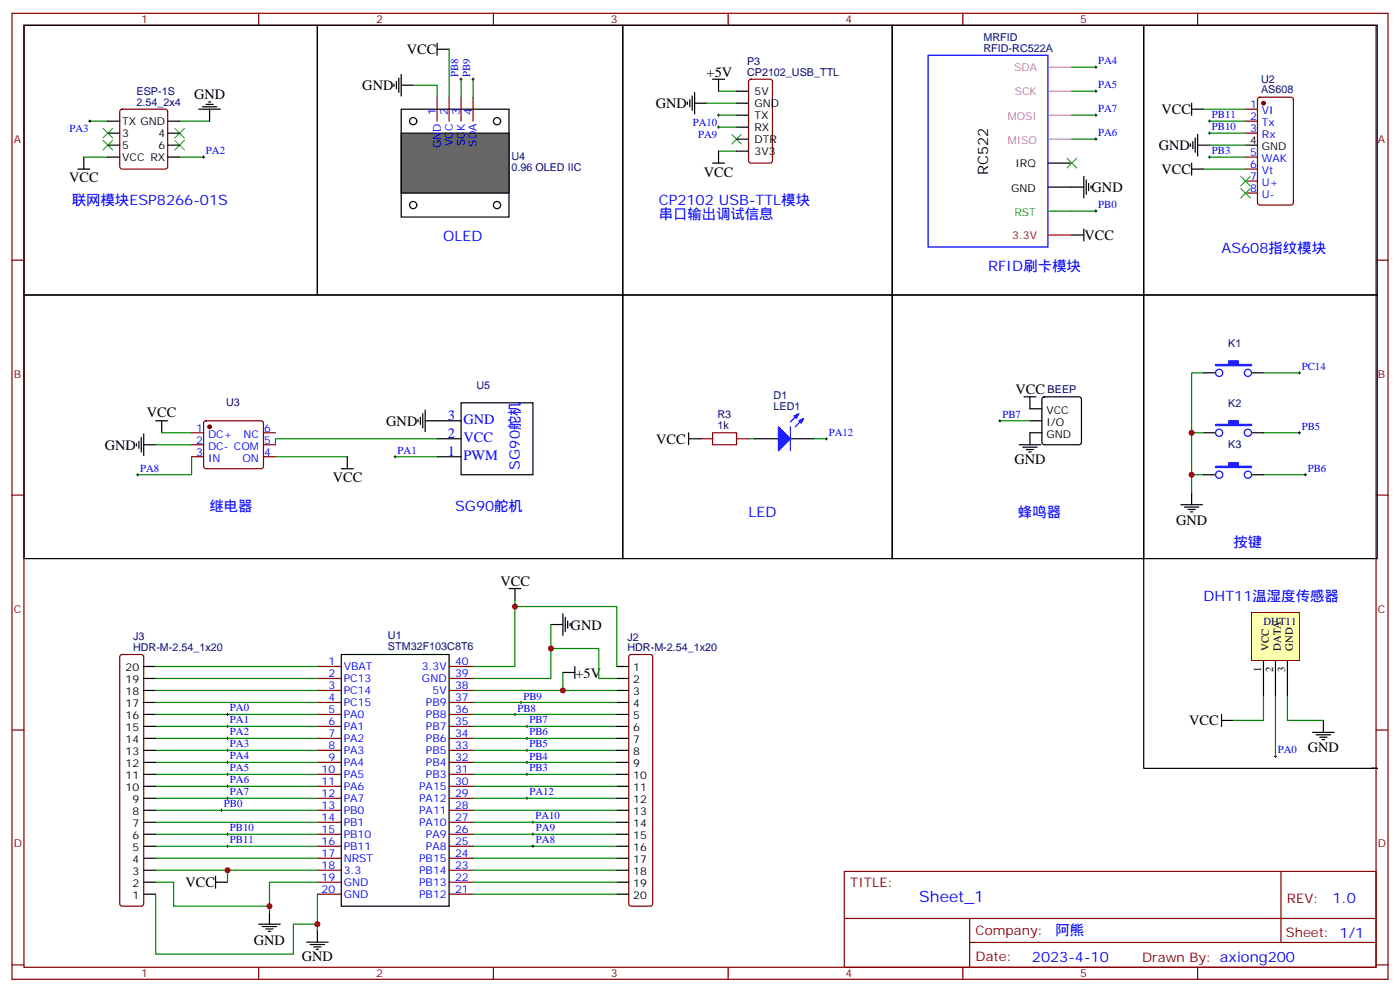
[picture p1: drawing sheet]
<svg xmlns="http://www.w3.org/2000/svg" width="412mm" height="292mm" viewBox="0 0 412 292" stroke-linecap="round" stroke-linejoin="round" font-family="sans-serif">
<g fill="none" stroke="#870000" stroke-width=".35">
<path d="M3.5 3.9h405.4v284.4h-405.4zM7.1 7.4h398.2v277.3h-398.2zM76.2 3.9v3.5M145.3 3.9v3.5M214.5 3.9v3.5M283.6 3.9v3.5M352.8 3.9v3.5M35.5 32.3l.5-.2h12.7l.5 .2 .2 .5v16.3l-.2 .5-.5 .2h-12.7l-.5-.3-.2-.4v-16.3zM366.9 32.1h3.5M366.9 35.7h3.5M366.9 39.2h3.5M370.7 28.8l.4-.2h9.2l.6 .4 .1 30.7-.5 .6-9.4 .1-.6-.5-.1-30.6z"/>
<path d="M366.9 46.2h3.5M366.9 49.8h3.5M366.9 53.3h3.5M366.9 56.8h3.5M3.5 76.6h3.6M405.3 76.6h3.6M206.4 129.2h3.5M217 129.2h3.5M3.5 145.7h3.6M405.3 145.7h3.6M93.5 196.2h7M93.5 199.7h7"/>
<path d="M132.3 196.2h7M132.3 199.7h7M3.5 214.9h3.6M93.5 203.2h7M93.5 206.8h7M93.5 210.3h7M93.5 213.8h7M93.5 217.3h7M132.3 203.2h7M132.3 206.8h7M132.3 210.3h7M132.3 213.8h7"/>
<path d="M132.3 217.3h7M405.3 214.9h3.6M93.5 220.9h7M93.5 224.4h7M93.5 227.9h7M93.5 231.5h7M93.5 235h7M93.5 238.5h7M132.3 220.9h7M132.3 224.4h7M132.3 227.9h7M132.3 231.5h7"/>
<path d="M132.3 235h7M132.3 238.5h7M93.5 242h7M93.5 245.6h7M93.5 249.1h7M93.5 252.6h7M93.5 256.2h7M93.5 259.7h7M132.3 242h7M132.3 245.6h7M132.3 249.1h7M132.3 252.6h7"/>
<path d="M132.3 256.2h7M132.3 259.7h7M248.7 256.5h156.6v28.2h-156.6zM377.3 256.5v20.9M93.5 263.2h7M132.3 263.2h7M248.7 270.4h156.5M285.6 277.4h119.6M285.6 270.4v14.1M3.5 284h3.6M76.2 284.7v3.6M145.3 284.7v3.6"/>
<path d="M214.5 284.7v3.6M283.6 284.7v3.6M352.8 284.7v3.6M405.3 284h3.6"/>
</g>
<g fill="none" stroke="#000" stroke-width=".35">
<path d="M31.7 35.7h3.6M31.7 39.2h3.6M49.4 35.7h3.5M49.4 39.2h3.5M58.6 32.1h6.3M59.6 31.4h4.3M60.7 30.7h2.1M61.4 30h.7M61.7 32.1v3.6M118.2 32.1h31.7v31.8h-31.7zM22.9 49.8h3.6M24.7 46.2v3.6"/>
<path d="M31.7 42.7h3.6M31.7 46.2h3.6M49.4 42.7h3.5M49.4 46.2h3.5M308.7 48h7M308.7 55.1h7M366.9 42.7h3.5M301.6 116.8h3.6M303.4 116.8v3.5h3.5M307.2 117l.4-.2h10.3l.5 .2 .2 .5v12.7l-.3 .5-.4 .2h-10.3l-.5-.2-.2-.5v-12.7zM202.8 129.2h3.6M202.8 127.4v3.5"/>
<path d="M222.2 129.2h7.1M232.8 129.2h7.1M300.2 130.9h6.4M301.3 131.6h4.2M302.3 132.3h2.1M303 133h.7M303.4 123.9h3.5M306.9 127.4h-3.5v3.5M149.9 173.2h3.6M151.7 173.2v3.6M100.5 192.7h31.8v74h-31.8zM162.3 183.8h3.5"/>
<path d="M165.8 180.7v6.3M165.8 197.9h3.5M166.5 181.7v4.2M167.2 182.8v2.1M167.9 183.5v.7M169.3 196.2v3.5M63.5 259.7h3.5M63.5 257.9v3.5M76.2 272h6.3M77.3 272.7h4.2M78.3 273.4h2.1M79 274.1h.7"/>
<path d="M79.4 268.5v3.5M90.3 277.3h6.4M91.4 278h4.2M92.4 278.7h2.1M93.1 279.4h.7M93.5 273.8v3.5"/>
</g>
<path d="M26.5 35.7h5.2M52.9 35.7h8.8M24.7 46.2h7M52.9 46.2h7.1M220.5 129.2h1.7M239.9 129.2h3.5M151.7 176.8v19.4h-12.4M162.3 183.8v15.9h-23M165.8 197.9v5.3h-26.5M93.5 256.2h-26.5v3.5M93.5 259.7h-14.1v8.8" fill="none" stroke="#008700" stroke-width=".35"/>
<path d="M273.4 16.3h35.3v56.4h-35.3zM232.8 125.6v7.1M234.6 122.4l-1.8 1.8M236 123.9l-1.8 1.7" fill="none" stroke="#00f" stroke-width=".35"/>
<path d="M308.7 19.8h7M308.7 26.8h7M308.7 33.9h7M308.7 41h7" fill="none" stroke="#f0f" stroke-width=".35"/>
<path d="M308.7 62.1h7" fill="none" stroke="#0c0" stroke-width=".35"/>
<path d="M308.7 69.2h7" fill="none" stroke="#c00" stroke-width=".35"/>
<circle cx="372.2" cy="30.4" r=".53" fill="#870000" stroke="#870000" stroke-width=".35"/>
<path d="M30.3 37.8l2.9 2.8M33.2 37.8l-2.9 2.8M51.5 37.8l2.8 2.8M54.3 37.8l-2.8 2.8M30.3 41.3l2.9 2.8M33.2 41.3l-2.9 2.8M51.5 41.3l2.8 2.8M54.3 41.3l-2.8 2.8" fill="none" stroke="#3c3" stroke-width=".35"/>
<path d="M26.1 35.7h.7M26.5 35.3v.7M59.6 46.2h.7M60 45.9v.7M243.1 129.2h.7M243.4 128.8v.7" fill="none" stroke="#000" stroke-width=".29"/>
<g fill="#00f" stroke="#00f" stroke-width=".35">
<path d="M229.3 125.6l3.5 3.6-3.5 3.5z"/>
<path d="M235.3 123.9l1.4-.7-.7 1.4z"/>
<path d="M233.9 122.4l1.4-.7-.7 1.5z"/>
</g>
<path d="M209.9 127.4h7.1v3.5h-7.1z" fill="none" stroke="#a10000" stroke-width=".35"/>
<path d="M118.2 39.2h31.7v17.6h-31.7z" fill="#666" stroke="#000" stroke-width=".35"/>
<g fill="none" stroke="#000" stroke-width=".35">
<path d="M7.1 7.4h86.4v79.4h-86.4zM93.5 7.4h89.9v79.4h-89.9zM128.8 14.5h3.5M128.8 12.7v3.6M183.4 7.4h79.4v79.4h-79.4zM262.8 7.4h74.1v79.4h-74.1zM336.9 7.4h68.8v79.4h-68.8zM116.1 24.7v.7M116.8 24v2.1M117.5 23v4.2M118.2 25.1h3.5M118.2 21.9v6.4"/>
<path d="M202.5 30v.7M203.2 29.3v2.1M203.9 28.3v4.2M204.6 30.4h3.5M204.6 27.2v6.3M209.9 23.3h3.5M211.7 23.3v3.5M217 26.8h3.5M217 30.4h3.5M217 33.9h3.5M217 37.4h3.5M351 30.4v3.5"/>
<path d="M351 32.1h3.5M352.8 39.5v6.4M209.9 48h3.5M211.7 44.5v3.5M217 41h3.5M217 44.5h3.5M315.7 55.1h3.6M319.3 51.9v6.3M320 53v4.2M320.7 54v2.1M321.4 54.7v.7M350.7 42.4v.7"/>
<path d="M351 48v3.5M351 49.8h3.5M351.4 41.7v2.1M352.1 40.6v4.2M352.8 42.7h3.5M315.7 69.2h3.6M319.3 67.4v3.5M7.1 86.8h176.3v77.6h-176.3zM183.4 86.8h79.4v77.6h-79.4zM262.8 86.8h74.1v77.6h-74.1zM336.9 86.8h68.8v77.6h-68.8zM135.8 118.6h21.2v21.1h-21.2z"/>
<path d="M354.5 109.7h3.6M368.7 109.7h3.5M123.1 123.5v.7M123.8 122.8v2.1M124.5 121.7v4.3M125.2 123.9h10.6M125.2 120.7v6.3M128.8 134.4h7M128.8 129.2h7M354.5 139.7h3.6M354.5 127.4h3.6M368.7 139.7h3.5"/>
<path d="M368.7 127.4h3.5M347.8 148.6h6.4M348.9 149.3h4.2M350 150h2.1M350.7 150.7h.7M351 145v3.6M42.3 199.7h3.6M42.3 196.2h3.6M181.7 199.7h3.5M181.7 196.2h3.5M42.3 217.3h3.6M42.3 213.8h3.6"/>
<path d="M42.3 210.3h3.6M42.3 206.8h3.6M42.3 203.2h3.6M181.7 217.3h3.5M181.7 213.8h3.5M181.7 210.3h3.5M181.7 206.8h3.5M181.7 203.2h3.5M42.3 238.5h3.6M42.3 235h3.6M42.3 231.5h3.6M42.3 227.9h3.6"/>
<path d="M42.3 224.4h3.6M42.3 220.9h3.6M181.7 238.5h3.5M181.7 235h3.5M181.7 231.5h3.5M181.7 227.9h3.5M181.7 224.4h3.5M181.7 220.9h3.5M42.3 259.7h3.6M42.3 256.2h3.6M42.3 252.6h3.6M42.3 249.1h3.6"/>
<path d="M42.3 245.6h3.6M42.3 242h3.6M181.7 259.7h3.5M181.7 256.2h3.5M181.7 252.6h3.5M181.7 249.1h3.5M181.7 245.6h3.5M181.7 242h3.5M42.3 263.2h3.6M181.7 263.2h3.5"/>
<circle cx="121.7" cy="35.7" r="1.06"/>
<circle cx="146.4" cy="35.7" r="1.06"/>
<circle cx="121.7" cy="60.4" r="1.06"/>
<circle cx="146.4" cy="60.4" r="1.06"/>
</g>
<g fill="none" stroke="#870000" stroke-width=".35">
<path d="M128.8 28.6v7.1M132.3 28.6v7.1M135.8 28.6v7.1M139.3 28.6v7.1M220.7 23.5l.5-.2h5.6l.7 .4v23.6l-.4 .7h-5.9l-.7-.4v-23.6zM56.4 127.4h3.6M56.4 130.9h3.6M56.4 134.4h3.6M60.2 124.1l.5-.2h16.2l.5 .2 .2 .5v12.7l-.2 .5-.5 .2h-16.2l-.5-.3-.2-.4v-12.7zM77.6 127.4h3.5M77.6 130.9h3.5M77.6 134.4h3.5"/>
<path d="M35.5 192.9l.5-.2h5.6l.5 .2 .2 .5v72.6l-.2 .5-.5 .2h-5.6l-.5-.2-.2-.5v-72.6zM185.4 192.9l.5-.2h5.7l.5 .2 .2 .5v72.6l-.3 .5-.4 .2h-5.7l-.5-.2-.2-.5v-72.6z"/>
</g>
<g fill="none" stroke="#000" stroke-width=".29">
<path d="M322.4 19.8h.7M322.8 19.4v.7M135.5 23.3h.7M135.8 23v.7M139 23.3h.7M139.3 23v.7M211.3 33.9h.7M211.3 37.4h.7M211.7 33.5v.8M211.7 37.1v.7M322.4 33.9h.7M322.4 26.8h.7"/>
<path d="M322.8 26.5v.7M322.8 33.5v.8M356 35.7h.7M356 39.2h.7M356.3 35.3v.7M356.3 38.8v.7M322.4 41h.7M322.8 40.6v.7M356 46.2h.7M356.3 45.9v.7M322.4 62.1h.7M322.8 61.8v.7"/>
<path d="M382.4 109.7h.7M382.8 109.4v.7M116.1 134.4h.7M116.4 134.1v.7M294.2 123.9h.7M294.6 123.5v.7M382.4 127.4h.7M382.8 127v.7M384.2 139.7h.7M384.5 139.4v.7M66.7 217.3h.7M66.7 213.8h.7"/>
<path d="M67 213.5v.7M67 217v.7M151.3 210.3h.7M151.7 209.9v.7M153.1 206.8h.7M153.5 206.4v.7M154.9 217.3h.7M154.9 213.8h.7M155.2 213.5v.7M155.2 217v.7M64.9 238.5h.7M65.3 238.2v.7"/>
<path d="M66.7 220.9h.7M66.7 224.4h.7M66.7 231.5h.7M66.7 235h.7M66.7 227.9h.7M67 220.5v.7M67 224v.8M67 227.6v.7M67 231.1v.7M67 234.6v.7M154.9 220.9h.7M154.9 224.4h.7"/>
<path d="M154.9 235h.7M154.9 227.9h.7M155.2 220.5v.7M155.2 224v.8M155.2 227.6v.7M155.2 234.6v.7M66.7 245.6h.7M66.7 249.1h.7M67 245.2v.7M67 248.7v.7M156.6 242h.7M156.6 245.6h.7"/>
<path d="M157 241.7v.7M157 245.2v.7"/>
</g>
<g fill="none" stroke="#008700" stroke-width=".35">
<path d="M132.3 14.5v14.1M315.7 19.8h7.1M121.7 25.1h7.1v3.5M135.8 23.3v5.3M139.3 23.3v5.3M208.1 30.4h8.9M211.7 26.8h5.3M211.7 37.4h5.3M211.7 33.9h5.3M315.7 26.8h7.1M315.7 33.9h7.1M354.5 32.1h12.4"/>
<path d="M356.3 39.2h10.6M356.3 35.7h10.6M211.7 44.5h5.3M315.7 41h7.1M354.5 49.8h12.4M356.3 46.2h10.6M356.3 42.7h10.6M315.7 62.1h7.1M354.5 109.7h-3.5v17.7M372.2 109.7h10.6M116.4 134.4h12.4M294.6 123.9h8.8"/>
<path d="M351 139.7h3.5M354.5 127.4h-3.5v17.6M372.2 139.7h12.3M372.2 127.4h10.6M151.7 178.5h30v17.7M45.9 199.7h47.6M45.9 196.2h47.6M162.3 190.9h14.1v8.8h5.3M45.9 213.8h47.6M45.9 217.3h47.6M45.9 206.8h47.6M45.9 210.3h47.6"/>
<path d="M45.9 203.2h47.6M139.3 210.3h42.4M139.3 213.8h42.4M139.3 217.3h42.4M139.3 206.8h42.4M165.8 203.2h15.9M45.9 220.9h47.6M45.9 238.5h47.6M45.9 224.4h47.6M45.9 227.9h47.6M45.9 231.5h47.6M45.9 235h47.6"/>
<path d="M139.3 220.9h42.4M139.3 227.9h42.4M139.3 224.4h42.4M139.3 235h42.4M139.3 238.5h42.4M139.3 231.5h42.4M45.9 249.1h47.6M45.9 245.6h47.6M45.9 259.7h5.3v7h28.2M45.9 242h47.6M45.9 252.6h47.6M45.9 256.2h21.1"/>
<path d="M139.3 245.6h42.4M139.3 242h42.4M139.3 252.6h42.4M139.3 259.7h42.4M139.3 256.2h42.4M139.3 249.1h42.4M45.9 263.2v17.6h40.5v-8.8h7.1M93.5 263.2v10.6M139.3 263.2h42.4"/>
</g>
<g fill="#00f" stroke="#00f" stroke-width=".35">
<path d="M358.1 137.3h3.8v-1.1h2.9v1.1h3.9v.3h-10.6z"/>
<path d="M358.1 124.9h3.8v-1h2.9v1h3.9v.4h-10.6z"/>
<path d="M358.1 107.3h3.8v-1.1h2.9v1.1h3.9v.3h-10.6z"/>
</g>
<path d="M360.2 109.7a1.06 1.06 0 0 0-1.5-.9 1.06 1.06 0 0 0-.2 1.8 1.06 1.06 0 0 0 1.7-.7M368.7 109.7a1.06 1.06 0 0 0-1.6-.9 1.06 1.06 0 0 0-.1 1.8 1.06 1.06 0 0 0 1.6-.7M360.2 139.7a1.06 1.06 0 0 0-1.5-.9 1.06 1.06 0 0 0-.2 1.8 1.06 1.06 0 0 0 1.7-.7M360.2 127.4a1.06 1.06 0 0 0-1.5-1 1.06 1.06 0 0 0-.2 1.8 1.06 1.06 0 0 0 1.7-.6M368.7 139.7a1.06 1.06 0 0 0-1.6-.9 1.06 1.06 0 0 0-.1 1.8 1.06 1.06 0 0 0 1.6-.7M368.7 127.4a1.06 1.06 0 0 0-1.6-1 1.06 1.06 0 0 0-.1 1.8 1.06 1.06 0 0 0 1.6-.6" fill="none" stroke="#00f" stroke-width=".35"/>
<path d="M215.5 39.5l2.9 2.9M218.4 39.5l-2.9 2.9M314.3 46.6l2.8 2.8M317.1 46.6l-2.8 2.8M365.5 51.9l2.8 2.8M365.5 55.4l2.8 2.8M368.3 51.9l-2.8 2.8M368.3 55.4l-2.8 2.8" fill="none" stroke="#3c3" stroke-width=".35"/>
<circle cx="61.7" cy="125.6" r=".53" fill="#870000" stroke="#870000" stroke-width=".35"/>
<path d="M368.7 180.3h14.1v14.1h-14.1z" fill="#ffffb0" stroke="#800000" stroke-width=".29"/>
<g fill="none" stroke="#000" stroke-width=".35">
<path d="M40.2 130.6v.7M40.9 129.9v2.1M41.6 128.8v4.2M42.3 130.9h3.6M42.3 127.7v6.4M45.9 123.9h3.5M47.6 123.9v3.5M100.5 138h3.6M102.3 134.4v3.6M336.9 164.4v61.8h68.8h-1.8M372.2 194.4v10.6M375.7 194.4v10.6"/>
<path d="M379.2 194.4v10.6M359.8 212.1h3.6M359.8 210.3v3.5M386.6 215.6h6.4M387.7 216.3h4.2M388.8 217h2.1M389.5 217.7h.7M389.8 212.1v3.5"/>
</g>
<path d="M45.9 130.9h10.5M47.6 127.4h8.8M56.4 134.4v5.3h-15.8M81.1 134.4h21.2M128.8 129.2h-47.7v1.7M372.2 205v7.1h-8.8M375.7 205v17.6M379.2 205v7.1h10.6" fill="none" stroke="#008700" stroke-width=".35"/>
<path d="M40.2 139.7h.7M40.6 139.4v.7M66.7 210.3h.7M67 209.9v.7M375.4 222.6h.7M375.7 222.3v.7M156.6 249.1h.7M157 248.7v.7" fill="none" stroke="#000" stroke-width=".29"/>
<g fill="#c00">
<circle cx="165.8" cy="203.2" r=".88"/>
<circle cx="162.3" cy="190.9" r=".88"/>
<circle cx="151.7" cy="178.5" r=".88"/>
<circle cx="67" cy="256.2" r=".88"/>
<circle cx="79.4" cy="266.7" r=".88"/>
<circle cx="93.5" cy="272" r=".88"/>
<circle cx="351" cy="139.7" r=".88"/>
<circle cx="351" cy="127.4" r=".88"/>
</g>
<text font-size="4.6" fill="#00f" x="270.8" y="265.5">Sheet_1</text>
<g font-size="4.2">
<text x="119.9" y="15.9">VCC</text>
<text x="208.1" y="22.6">+5V</text>
<text x="57.2" y="29">GND</text>
<text x="106.7" y="26.5">GND</text>
<text x="193.2" y="31.8">GND</text>
<text x="342.1" y="33.5">VCC</text>
<text x="341.3" y="44.2">GND</text>
<text x="20.3" y="53.7">VCC</text>
<text x="207.3" y="52">VCC</text>
<text x="291" y="51.5" transform="rotate(-90 291 51.5)">RC522</text>
<text x="342.1" y="51.2">VCC</text>
<text x="321.6" y="56.5">GND</text>
<text x="319.4" y="70.6">VCC</text>
<text x="299.2" y="116.1">VCC</text>
<text x="43.3" y="122.8">VCC</text>
<text x="113.8" y="125.3">GND</text>
<text x="193.3" y="130.6">VCC</text>
<text x="30.9" y="132.3">GND</text>
<text x="298.8" y="136.6">GND</text>
<text x="98.1" y="142">VCC</text>
<text x="346.4" y="154.6">GND</text>
<text x="147.5" y="172.5">VCC</text>
<text x="168.1" y="185.3">GND</text>
<text x="169.5" y="199.4">+5V</text>
<text x="350.3" y="213.5">VCC</text>
<text x="385.2" y="221.2">GND</text>
<text x="54.6" y="261.1">VCC</text>
<text x="74.8" y="278.1">GND</text>
<text x="88.9" y="283">GND</text>
</g>
<g font-size="4.2" fill="#00f">
<text x="21.2" y="60.4">联网模块ESP8266-01S</text>
<text x="194" y="60.4">CP2102 USB-TTL模块</text>
<text x="194" y="64.6">串口输出调试信息</text>
<text x="130.5" y="70.9">OLED</text>
<text x="359.8" y="74.5">AS608指纹模块</text>
<text x="291" y="79.8">RFID刷卡模块</text>
<text x="131.9" y="123.5">3</text>
<text x="136.5" y="124.9">GND</text>
<text x="131.9" y="128.8">2</text>
<text x="136.5" y="130.2">VCC</text>
<text x="131.9" y="134.1">1</text>
<text x="136.5" y="135.5">PWM</text>
<text x="153.1" y="138.2" transform="rotate(-90 153.1 138.2)">SG90舵机</text>
<text x="61.7" y="150.3">继电器</text>
<text x="134.1" y="150.3">SG90舵机</text>
<text x="220.5" y="152.1">LED</text>
<text x="299.9" y="152.1">蜂鸣器</text>
<text x="363.4" y="160.9">按键</text>
<text x="354.5" y="176.8">DHT11温湿度传感器</text>
<text x="392.5" y="265.8">1.0</text>
<text x="310.9" y="275.3">阿熊</text>
<text x="304" y="283.1">2023-4-10</text>
</g>
<g font-size="3.9" fill="#800">
<text x="250.5" y="261.1">TITLE:</text>
<text x="379.1" y="265.8">REV:</text>
<text x="287.4" y="275.3">Company:</text>
<text x="378.7" y="275.9">Sheet: 1/1</text>
<text x="287.4" y="283">Date:</text>
<text x="336.4" y="283.1">Drawn By: axiong200</text>
</g>
<g font-size="3.2" fill="#800">
<text x="41.6" y="6.9">1</text>
<text x="110.8" y="6.9">2</text>
<text x="179.9" y="6.9">3</text>
<text x="249.1" y="6.9">4</text>
<text x="318.2" y="6.9">5</text>
<text x="4.1" y="42">A</text>
<text x="405.9" y="42">A</text>
<text x="4.1" y="111.2">B</text>
<text x="405.9" y="111.2">B</text>
<text x="4.1" y="180.3">C</text>
<text x="405.9" y="180.3">C</text>
<text x="4.1" y="249.4">D</text>
<text x="405.9" y="249.4">D</text>
<text x="41.6" y="287.7">1</text>
<text x="110.8" y="287.7">2</text>
<text x="179.9" y="287.7">3</text>
<text x="249.1" y="287.7">4</text>
<text x="318.2" y="287.7">5</text>
</g>
<g font-size="3.2" fill="#000080">
<text x="289.7" y="15.2">RFID-RC522A</text>
<text x="289.7" y="12">MRFID</text>
<text x="220.1" y="22.3">CP2102_USB_TTL</text>
<text x="220.1" y="19.1">P3</text>
<text x="40.2" y="27.9">ESP-1S</text>
<text x="371.5" y="27.5">AS608</text>
<text x="371.5" y="24.4">U2</text>
<text x="40.2" y="31.1">2.54_2x4</text>
<text x="150.6" y="47.1">U4</text>
<text x="150.6" y="50.2">0.96 OLED IIC</text>
<text x="361.8" y="102">K1</text>
<text x="66.6" y="119.6">U3</text>
<text x="140.3" y="114.5">U5</text>
<text x="227.9" y="117.4">D1</text>
<text x="308.6" y="115.7">BEEP</text>
<text x="361.8" y="119.7">K2</text>
<text x="211.3" y="123.2">R3</text>
<text x="227.9" y="120.7">LED1</text>
<text x="211.3" y="126.3">1k</text>
<text x="361.8" y="132">K3</text>
<text x="372.2" y="183.8">DHT11</text>
<text x="39.2" y="191.6">HDR-M-2.54_1x20</text>
<text x="39.2" y="188.4">J3</text>
<text x="114.3" y="191.4">STM32F103C8T6</text>
<text x="114.3" y="188.2">U1</text>
<text x="184.8" y="191.6">HDR-M-2.54_1x20</text>
<text x="184.8" y="188.6">J2</text>
</g>
<g font-size="3.2" fill="#00f">
<text x="135" y="22.6" transform="rotate(-90 135 22.6)">PB8</text>
<text x="138.5" y="22.6" transform="rotate(-90 138.5 22.6)">PB9</text>
<text x="323.5" y="18.9">PA4</text>
<text x="323.5" y="26">PA5</text>
<text x="128.4" y="33.9" transform="rotate(-90 128.4 33.9)">1</text>
<text x="131.9" y="33.9" transform="rotate(-90 131.9 33.9)">2</text>
<text x="135.5" y="33.9" transform="rotate(-90 135.5 33.9)">3</text>
<text x="139" y="33.9" transform="rotate(-90 139 33.9)">4</text>
<text x="323.5" y="33">PA7</text>
<text x="357" y="34.8">PB11</text>
<text x="368.2" y="31.8">1</text>
<text x="368.2" y="35.3">2</text>
<text x="371.7" y="33.5">VI</text>
<text x="20.5" y="38.8">PA3</text>
<text x="204.1" y="37">PA10</text>
<text x="205.7" y="40.5">PA9</text>
<text x="323.5" y="40.1">PA6</text>
<text x="357" y="38.3">PB10</text>
<text x="368.2" y="38.8">3</text>
<text x="371.7" y="37.1">Tx</text>
<text x="371.7" y="40.6">Rx</text>
<text x="60.7" y="45.4">PA2</text>
<text x="129.8" y="43.7" transform="rotate(-90 129.8 43.7)">GND</text>
<text x="133.3" y="43" transform="rotate(-90 133.3 43)">VCC</text>
<text x="136.9" y="43" transform="rotate(-90 136.9 43)">SCK</text>
<text x="140.4" y="43.2" transform="rotate(-90 140.4 43.2)">SDA</text>
<text x="357" y="45.4">PB3</text>
<text x="368.2" y="45.9">5</text>
<text x="371.7" y="47.7">WAK</text>
<text x="368.2" y="49.4">6</text>
<text x="368.2" y="53">7</text>
<text x="371.7" y="51.2">Vt</text>
<text x="368.2" y="56.5">8</text>
<text x="371.7" y="54.7">U+</text>
<text x="371.7" y="58.2">U-</text>
<text x="323.5" y="61.2">PB0</text>
<text x="383.5" y="108.9">PC14</text>
<text x="295.3" y="123">PB7</text>
<text x="57.8" y="127">1</text>
<text x="57.8" y="130.6">2</text>
<text x="61.3" y="128.8">DC+</text>
<text x="71.7" y="128.8">NC</text>
<text x="77.8" y="130.6">5</text>
<text x="77.8" y="127">6</text>
<text x="244.1" y="128.3">PA12</text>
<text x="383.5" y="126.6">PB5</text>
<text x="57.8" y="134.1">3</text>
<text x="61.3" y="132.3">DC- COM</text>
<text x="61.3" y="135.9">IN</text>
<text x="71.4" y="135.9">ON</text>
<text x="77.8" y="134.1">4</text>
<text x="117.1" y="133.6">PA1</text>
<text x="41.3" y="138.9">PA8</text>
<text x="385.2" y="138.9">PB6</text>
<text x="96.8" y="195.8">1</text>
<text x="101.2" y="197.2">VBAT</text>
<text x="124.2" y="197.2">3.3V</text>
<text x="134.1" y="195.8">40</text>
<text x="96.8" y="199.4">2</text>
<text x="96.8" y="202.9">3</text>
<text x="101.2" y="200.8">PC13</text>
<text x="124.3" y="200.8">GND</text>
<text x="134.1" y="202.9">38</text>
<text x="134.1" y="199.4">39</text>
<text x="67.7" y="209.4">PA0</text>
<text x="96.8" y="206.4">4</text>
<text x="96.8" y="209.9">5</text>
<text x="101.2" y="204.3">PC14</text>
<text x="101.2" y="207.8">PC15</text>
<text x="125.5" y="207.8">PB9</text>
<text x="127.4" y="204.3">5V</text>
<text x="134.1" y="209.9">36</text>
<text x="134.1" y="206.4">37</text>
<text x="152.4" y="209.5">PB8</text>
<text x="154.2" y="205.9">PB9</text>
<text x="67.7" y="212.9">PA1</text>
<text x="96.8" y="213.5">6</text>
<text x="101.2" y="211.3">PA0</text>
<text x="101.2" y="214.9">PA1</text>
<text x="125.5" y="214.9">PB7</text>
<text x="125.5" y="211.3">PB8</text>
<text x="134.1" y="213.5">35</text>
<text x="155.9" y="212.9">PB7</text>
<text x="67.7" y="220">PA3</text>
<text x="67.7" y="216.5">PA2</text>
<text x="96.8" y="217">7</text>
<text x="96.8" y="220.5">8</text>
<text x="101.2" y="218.4">PA2</text>
<text x="101.2" y="221.9">PA3</text>
<text x="125.5" y="221.9">PB5</text>
<text x="125.5" y="218.4">PB6</text>
<text x="134.1" y="220.5">33</text>
<text x="134.1" y="217">34</text>
<text x="155.9" y="220">PB5</text>
<text x="155.9" y="216.5">PB6</text>
<text x="376.4" y="221.8">PA0</text>
<text x="67.7" y="227">PA5</text>
<text x="67.7" y="223.5">PA4</text>
<text x="94.7" y="227.6">10</text>
<text x="96.8" y="224">9</text>
<text x="101.2" y="225.5">PA4</text>
<text x="125.5" y="225.5">PB4</text>
<text x="134.1" y="227.6">31</text>
<text x="134.1" y="224">32</text>
<text x="155.9" y="223.6">PB4</text>
<text x="155.9" y="227">PB3</text>
<text x="67.7" y="230.6">PA6</text>
<text x="94.7" y="231.1">11</text>
<text x="101.2" y="229">PA5</text>
<text x="101.2" y="232.5">PA6</text>
<text x="123.5" y="232.5">PA15</text>
<text x="125.5" y="229">PB3</text>
<text x="134.1" y="231.1">30</text>
<text x="66" y="237.6">PB0</text>
<text x="67.7" y="234.1">PA7</text>
<text x="94.7" y="234.6">12</text>
<text x="94.7" y="238.2">13</text>
<text x="101.2" y="236">PA7</text>
<text x="101.2" y="239.6">PB0</text>
<text x="123.5" y="239.6">PA11</text>
<text x="123.5" y="236">PA12</text>
<text x="134.1" y="238.2">28</text>
<text x="134.1" y="234.6">29</text>
<text x="155.9" y="234.1">PA12</text>
<text x="67.7" y="244.7">PB10</text>
<text x="94.7" y="241.7">14</text>
<text x="94.7" y="245.2">15</text>
<text x="101.2" y="243.1">PB1</text>
<text x="123.5" y="243.1">PA10</text>
<text x="134.1" y="245.2">26</text>
<text x="134.1" y="241.7">27</text>
<text x="157.7" y="241.2">PA10</text>
<text x="157.9" y="244.7">PA9</text>
<text x="67.7" y="248.2">PB11</text>
<text x="94.7" y="248.7">16</text>
<text x="101.2" y="246.6">PB10</text>
<text x="101.2" y="250.2">PB11</text>
<text x="125.5" y="250.2">PA8</text>
<text x="125.5" y="246.6">PA9</text>
<text x="134.1" y="248.7">25</text>
<text x="157.9" y="248.2">PA8</text>
<text x="94.7" y="252.3">17</text>
<text x="94.7" y="255.8">18</text>
<text x="101.2" y="253.7">NRST</text>
<text x="101.2" y="257.2">3.3</text>
<text x="123.5" y="257.2">PB14</text>
<text x="123.5" y="253.7">PB15</text>
<text x="134.1" y="255.8">23</text>
<text x="134.1" y="252.3">24</text>
<text x="94.7" y="259.3">19</text>
<text x="94.7" y="262.9">20</text>
<text x="101.2" y="260.7">GND</text>
<text x="123.5" y="260.7">PB13</text>
<text x="134.1" y="262.9">21</text>
<text x="134.1" y="259.3">22</text>
<text x="101.2" y="264.3">GND</text>
<text x="123.5" y="264.3">PB12</text>
</g>
<g font-size="3.2" fill="#f0f">
<text x="298.7" y="20.8">SDA</text>
<text x="298.9" y="27.9">SCK</text>
<text x="296.8" y="35.3">MOSI</text>
<text x="296.8" y="42.4">MISO</text>
</g>
<g font-size="3.2">
<text x="222.2" y="27.9">5V</text>
<text x="222.2" y="31.4">GND</text>
<text x="222.2" y="35">TX</text>
<text x="36" y="36.7">TX GND</text>
<text x="36" y="40.3">3</text>
<text x="46.7" y="40.3">4</text>
<text x="222.2" y="38.5">RX</text>
<text x="36" y="43.8">5</text>
<text x="36" y="47.3">VCC RX</text>
<text x="46.7" y="43.8">6</text>
<text x="222.2" y="42">DTR</text>
<text x="222.2" y="45.5">3V3</text>
<text x="368.2" y="42.4">4</text>
<text x="371.7" y="44.1">GND</text>
<text x="299.1" y="49.1">IRQ</text>
<text x="297.9" y="56.5">GND</text>
<text x="308.2" y="121.7">VCC</text>
<text x="308.2" y="125.3">I/O</text>
<text x="308.2" y="128.8">GND</text>
<text x="373.8" y="191.6" transform="rotate(-90 373.8 191.6)">VCC</text>
<text x="377.3" y="191.6" transform="rotate(-90 377.3 191.6)">DATA</text>
<text x="380.8" y="191.6" transform="rotate(-90 380.8 191.6)">GND</text>
<text x="37" y="197.6">20</text>
<text x="186.5" y="197.6">1</text>
<text x="371.5" y="197.8" transform="rotate(-90 371.5 197.8)">1</text>
<text x="375" y="197.8" transform="rotate(-90 375 197.8)">2</text>
<text x="378.5" y="197.8" transform="rotate(-90 378.5 197.8)">3</text>
<text x="37" y="201.1">19</text>
<text x="186.5" y="201.1">2</text>
<text x="37" y="208.2">17</text>
<text x="37" y="204.6">18</text>
<text x="186.5" y="204.6">3</text>
<text x="186.5" y="208.2">4</text>
<text x="37" y="215.2">15</text>
<text x="37" y="211.7">16</text>
<text x="186.5" y="211.7">5</text>
<text x="186.5" y="215.2">6</text>
<text x="37" y="218.8">14</text>
<text x="186.5" y="218.8">7</text>
<text x="37" y="225.8">12</text>
<text x="37" y="222.3">13</text>
<text x="186.5" y="222.3">8</text>
<text x="186.5" y="225.8">9</text>
<text x="37" y="232.9">10</text>
<text x="37" y="229.3">11</text>
<text x="186.5" y="229.3">10</text>
<text x="186.5" y="232.9">11</text>
<text x="39" y="239.9">8</text>
<text x="39" y="236.4">9</text>
<text x="186.5" y="236.4">12</text>
<text x="186.5" y="239.9">13</text>
<text x="39" y="243.5">7</text>
<text x="186.5" y="243.5">14</text>
<text x="39" y="250.5">5</text>
<text x="39" y="247">6</text>
<text x="186.5" y="247">15</text>
<text x="186.5" y="250.5">16</text>
<text x="39" y="257.6">3</text>
<text x="39" y="254">4</text>
<text x="186.5" y="254">17</text>
<text x="186.5" y="257.6">18</text>
<text x="39" y="261.1">2</text>
<text x="186.5" y="261.1">19</text>
<text x="39" y="264.6">1</text>
<text x="186.5" y="264.6">20</text>
</g>
<text font-size="3.2" fill="#0c0" x="298.8" y="63.5">RST</text>
<text font-size="3.2" fill="#c00" x="298.2" y="70.2">3.3V</text>
</svg>
